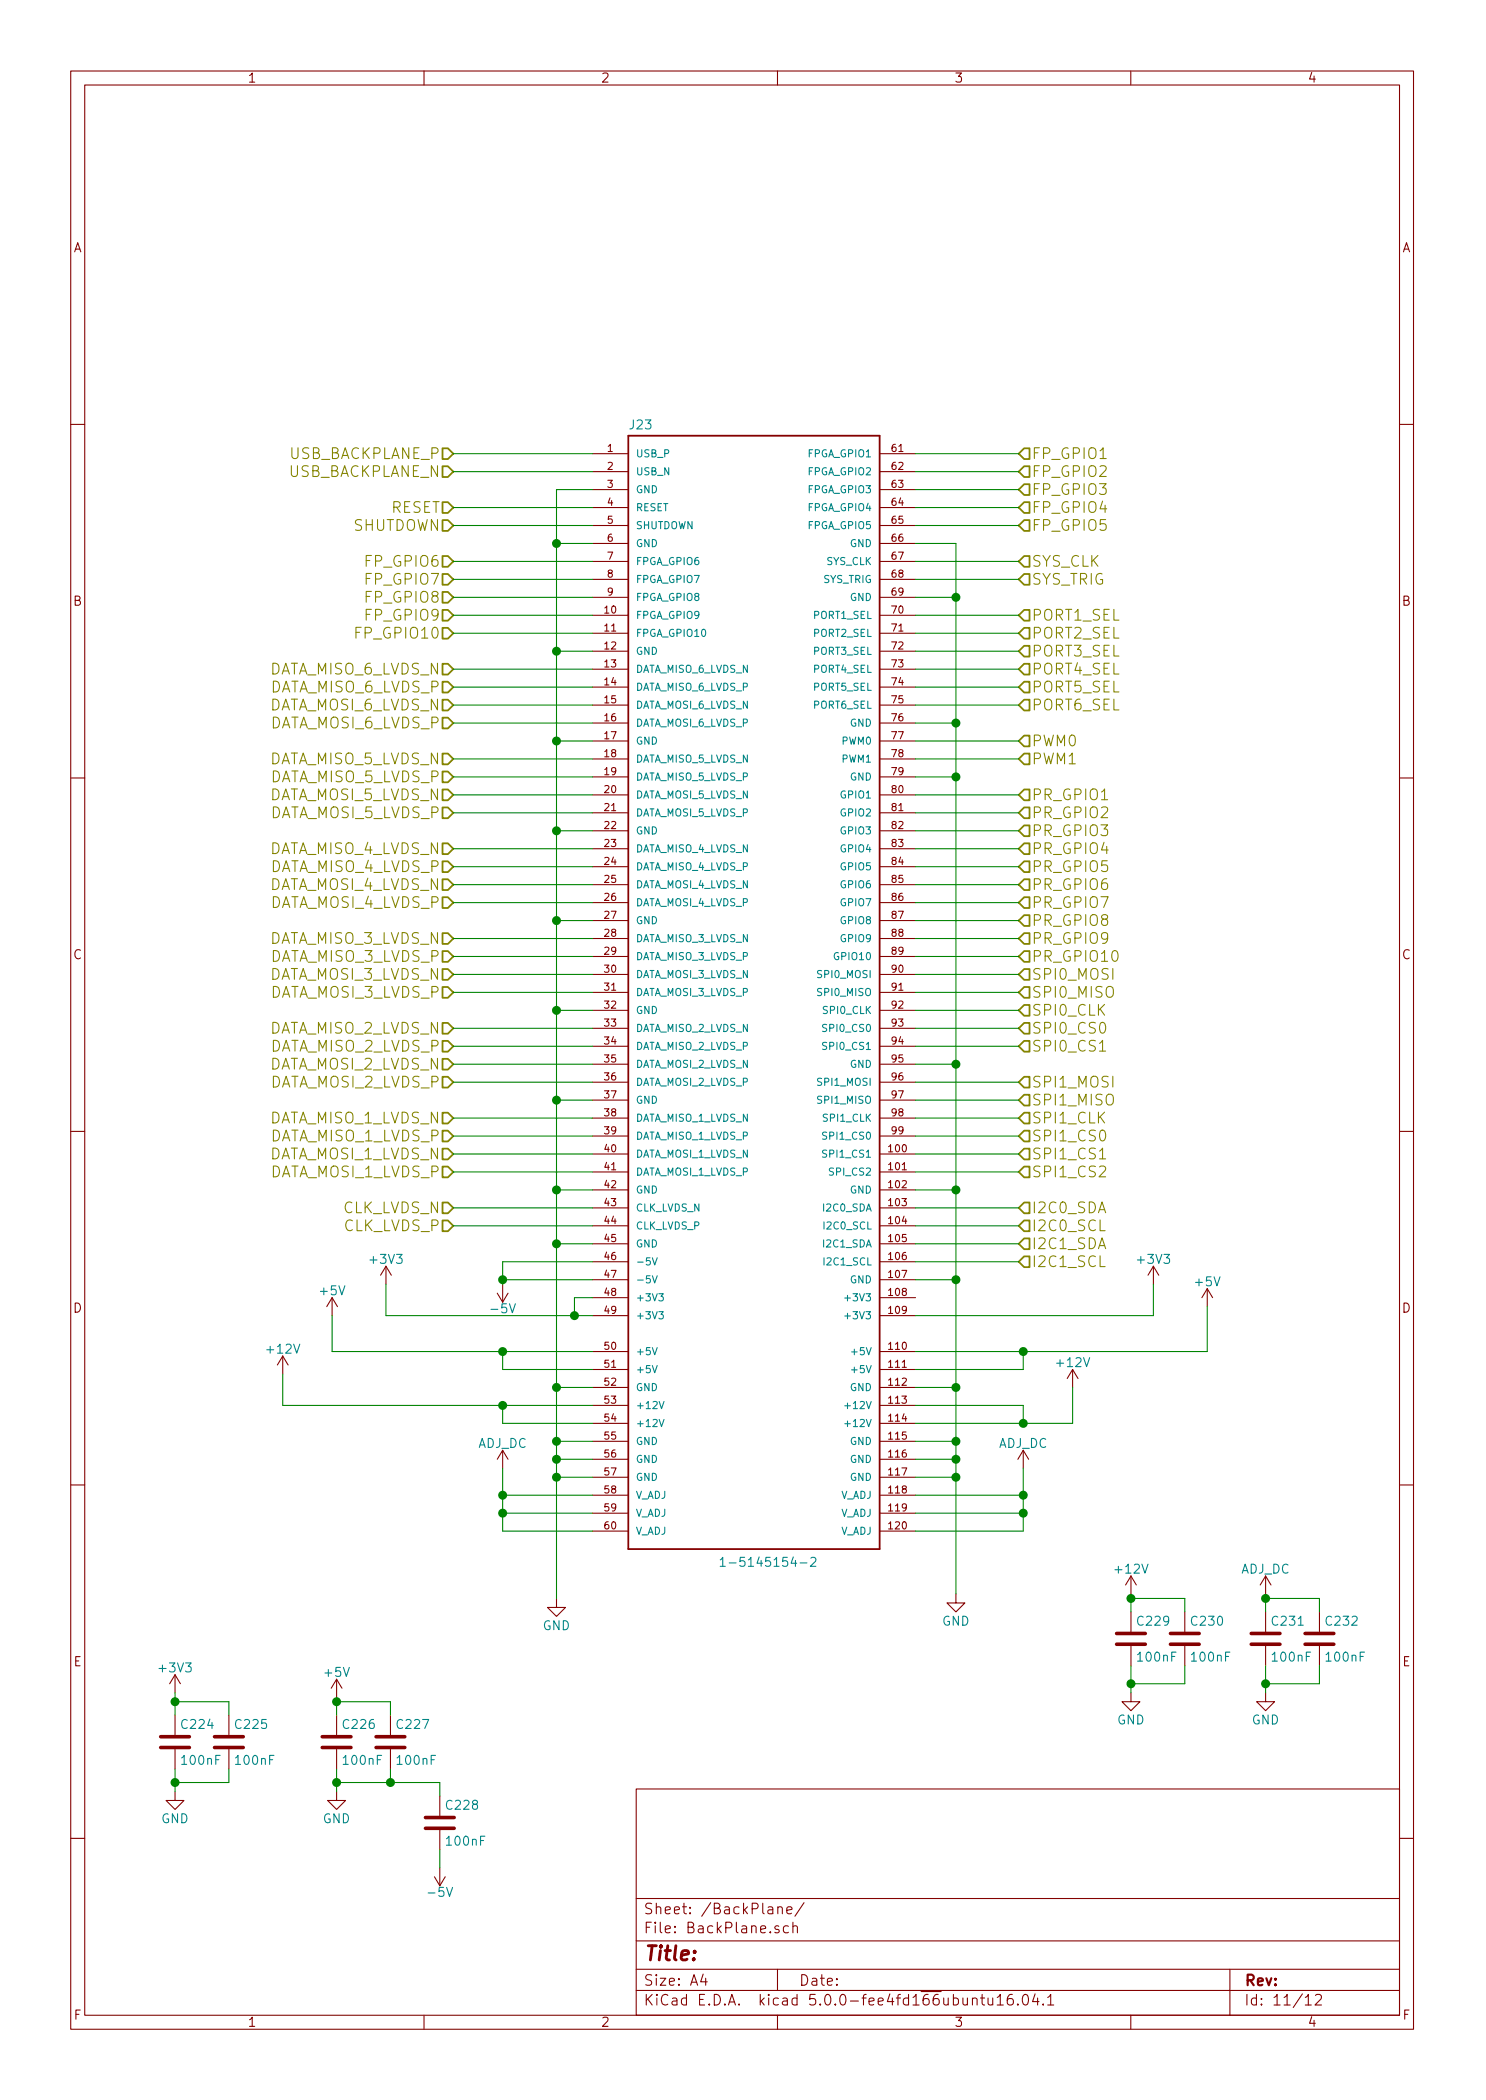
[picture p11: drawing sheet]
<svg xmlns="http://www.w3.org/2000/svg" width="210mm" height="297mm" viewBox="0 0 210 297" stroke-linecap="round" stroke-linejoin="round" font-family="sans-serif">
<g fill="none" stroke="#840000" stroke-width=".15">
<path d="M10 10h190v277h-190zM12 12h186v273.1h-186zM60 10v2M110 10v2M160 10v2M10 60h2M83.8 64.2h5.1M83.8 66.7h5.1M83.8 69.3h5.1M83.8 71.8h5.1M83.8 74.3h5.1M83.8 76.9h5.1"/>
<path d="M83.8 79.4h5.1M124.5 64.2h5M124.5 66.7h5M124.5 69.3h5M124.5 71.8h5M124.5 74.3h5M124.5 76.9h5M124.5 79.4h5M198 60h2M83.8 82h5.1M83.8 84.5h5.1M83.8 87h5.1"/>
<path d="M83.8 89.6h5.1M83.8 92.1h5.1M83.8 94.7h5.1M83.8 97.2h5.1M83.8 99.7h5.1M124.5 82h5M124.5 84.5h5M124.5 87h5M124.5 89.6h5M124.5 92.1h5M124.5 94.7h5M124.5 97.2h5"/>
<path d="M124.5 99.7h5M10 110h2M83.8 112.4h5.1M83.8 115h5.1M83.8 117.5h5.1M83.8 102.3h5.1M83.8 104.8h5.1M83.8 107.4h5.1M83.8 109.9h5.1M124.5 112.4h5M124.5 115h5M124.5 117.5h5"/>
<path d="M124.5 102.3h5M124.5 104.8h5M124.5 107.4h5M124.5 109.9h5M198 110h2M83.8 137.8h5.1M83.8 120.1h5.1M83.8 122.6h5.1M83.8 125.1h5.1M83.8 127.7h5.1M83.8 130.2h5.1M83.8 132.8h5.1"/>
<path d="M83.8 135.3h5.1M124.5 137.8h5M124.5 120.1h5M124.5 122.6h5M124.5 125.1h5M124.5 127.7h5M124.5 130.2h5M124.5 132.8h5M124.5 135.3h5M83.8 140.4h5.1M83.8 142.9h5.1M83.8 145.5h5.1"/>
<path d="M83.8 148h5.1M83.8 150.5h5.1M83.8 153.1h5.1M83.8 155.6h5.1M83.8 158.2h5.1M124.5 140.4h5M124.5 142.9h5M124.5 145.5h5M124.5 148h5M124.5 150.5h5M124.5 153.1h5M124.5 155.6h5"/>
<path d="M124.5 158.2h5M10 160h2M54.6 179.1l-.8 1.3M54.6 179.1v2.5M54.6 179.1l.8 1.3M83.8 163.2h5.1M83.8 165.8h5.1M83.8 168.3h5.1M83.8 170.9h5.1M83.8 173.4h5.1M83.8 175.9h5.1M83.8 178.5h5.1"/>
<path d="M83.8 160.7h5.1M124.5 163.2h5M124.5 165.8h5M124.5 168.3h5M124.5 170.9h5M124.5 173.4h5M124.5 175.9h5M124.5 178.5h5M124.5 160.7h5M163.2 179.1l-.8 1.3M163.2 179.1v2.5M163.2 179.1l.8 1.3"/>
<path d="M198 160h2M40 191.8l-.8 1.3M40 191.8v2.5M40 191.8l.8 1.3M47 183.6l-.8 1.2M47 183.6v2.5M47 183.6l.8 1.2M70.4 182.9l.7 1.3M71.1 181.6v2.6M71.9 182.9l-.8 1.3M83.8 191.2h5.1M83.8 193.7h5.1"/>
<path d="M83.8 196.3h5.1M83.8 198.8h5.1M83.8 181h5.1M83.8 183.6h5.1M83.8 186.1h5.1M124.5 191.2h5M124.5 193.7h5M124.5 196.3h5M124.5 198.8h5M124.5 181h5M124.5 183.6h5M124.5 186.1h5"/>
<path d="M151.8 193.7l-.8 1.3M151.8 193.7v2.6M151.8 193.7l.7 1.3M170.8 182.3l-.7 1.3M170.8 182.3v2.5M170.8 182.3l.8 1.3M10 210h2M71.1 205.1l-.7 1.3M71.1 205.1v2.6M71.1 205.1l.8 1.3M83.8 216.6h5.1M83.8 201.3h5.1"/>
<path d="M83.8 203.9h5.1M83.8 206.4h5.1M83.8 209h5.1M83.8 211.5h5.1M83.8 214h5.1M124.5 216.6h5M124.5 201.3h5M124.5 203.9h5M124.5 206.4h5M124.5 209h5M124.5 211.5h5M124.5 214h5"/>
<path d="M144.8 205.1l-.8 1.3M144.8 205.1v2.6M144.8 205.1l.7 1.3M198 210h2M24.8 236.9l-.8 1.3M24.8 236.9v2.5M24.8 236.9l.7 1.3M47.6 237.5l-.7 1.3M47.6 237.5v2.6M47.6 237.5l.8 1.3M78.7 226.1v1.3h1.3l-1.3 1.2-1.2-1.2h1.2M135.3 225.5v1.2h1.2l-1.2 1.3-1.3-1.3h1.3"/>
<path d="M160 239.4v1.3h1.3l-1.3 1.3-1.3-1.3h1.3M160 222.9l-.7 1.3M160 222.9v2.6M160 228v2.8M160 232.8v2.8M160 222.9l.8 1.3M167.6 228v2.8M167.6 232.8v2.8M179.1 239.4v1.3h1.2l-1.2 1.3-1.3-1.3h1.3M179.1 222.9l-.8 1.3M179.1 222.9v2.6M179.1 228v2.8"/>
<path d="M179.1 232.8v2.8M179.1 222.9l.7 1.3M186.7 228v2.8M186.7 232.8v2.8M24.8 253.4v1.3h1.2l-1.2 1.2-1.3-1.2h1.3M24.8 242.6v2.8M24.8 247.4v2.8M32.4 242.6v2.8M32.4 247.4v2.8M47.6 253.4v1.3h1.3l-1.3 1.2-1.2-1.2h1.2M47.6 242.6v2.8M47.6 247.4v2.8"/>
<path d="M55.2 242.6v2.8M55.2 247.4v2.8M62.2 254v2.8M62.2 258.9v2.8M90 253h108v32.1h-108zM10 260h2M61.5 265.5l.7 1.2M62.2 264.2v2.5M63 265.5l-.8 1.2M90 278.5h108M90 274.5h108M90 268.5h108"/>
<path d="M99.5 279.2l-.4 1.1h1M99.8 279.8v1M110 278.5v3M110.1 269.8a.38 .38 0 0 1 .6 .1v.8M110.1 269.7v1M110.2 272.5l-.4-.1-.2 .3a.48 .48 0 0 0 .6 .3l.1 .1-.1 .2-.1 .1-.5-.1M111.3 270.2l.8-.1-.1-.3-.4-.1-.3 .2 .1 .7 .2 .1 .4-.1M111.6 272.5a.48 .48 0 0 0-.7 0l-.1 .2 .1 .6a.48 .48 0 0 0 .7 0M112.2 272.5a.39 .39 0 0 1 .6 .1v.8M112.2 271.9v1.5M113.8 269.1l-1.3 2M174 278.5v6.6"/>
<path d="M198 260h2M60 285.1v1.9M90 281.5h108M110 285.1v1.9M137.6 282.7a.41 .41 0 0 1 .7 .1v.8M138.7 282.6h.6M139 282.1v1.3l.2 .2h.1M139.8 282.6v.8a.39 .39 0 0 0 .7 .1M140.5 282.6v1M141.1 282.5l.4-.4v1.5M141.1 283.6h.9M143.2 282.1a.59 .59 0 0 0-.7 .6l.1 .8 .2 .1h.3l.2-.1 .1-.5-.2-.3h-.4l-.3 .3"/>
<path d="M144 283.5h.1l-.1 .1-.1-.1h.1v.1M144.8 282.3a.35 .35 0 0 1 .4-.2 .35 .35 0 0 1 .2 .3 .78 .78 0 0 1-.4 1.2 .87 .87 0 0 1-.2-1.3zM146.5 282l-.4 1.1h.9M146.8 282.6v1M147.6 283.5v.1l-.1-.1h.1v.1M148.2 282.5l.5-.4v1.5M148.2 283.6h.9M160 285.1v1.9M184.7 282.5l.3-.2 .1-.2v1.5M184.7 283.6h.8M186.1 282.3l.2-.2h.4a.41 .41 0 0 1 .2 .6l-.8 .9h.9"/>
</g>
<path d="M88.9 61.6h35.6v157.5h-35.6z" fill="none" stroke="#840000" stroke-width=".25"/>
<g fill="none" stroke="#008484" stroke-width=".15">
<path d="M117 144.9l-.6 .1v.3l.5 .2 .1 .2-.2 .2h-.4M117 147.5h-.6v.3l.5 .2 .1 .2-.2 .2h-.4M92.3 177.9l.3 1 .4-1M117 160.2h-.6v.3l.5 .2 .1 .2-.2 .2h-.4M117 162.7h-.6v.4l.5 .1 .1 .3-.2 .2-.4-.1M92.3 190.6l.3 1 .4-1M92.3 193.2l.3 1 .4-1M92.3 180.5l.3 1 .4-1M93.2 183h.7l-.4 .4 .4 .2-.1 .3-.2 .1-.4-.1M93.2 185.5h.7l-.4 .4 .4 .2-.1 .3-.2 .1-.4-.1M93.3 198.2l.3 1 .4-1M119.5 198.8h.8"/>
<path d="M119.5 183.6h.8M119.5 186.1h.8M93.3 200.8l.3 1 .4-1M119.5 201.4h.8M101.9 220.6l.4-.3v1.3M101.9 221.6h.7M103.2 221.1h.9M114.7 220.4l.2-.1h.3l.2 .1v.2v.2l-.7 .8h.7"/>
</g>
<g fill="none" stroke="#848400" stroke-width=".25">
<path d="M62.6 63.4h.8l.7 .8-.7 .7h-.8zM62.6 65.9h.8l.7 .8-.7 .8h-.8zM62.6 71h.8l.7 .8-.7 .8h-.8zM62.6 73.6h.8l.7 .7-.7 .8h-.8zM62.6 78.6h.8l.7 .8-.7 .8h-.8zM144.9 63.4h.8v1.5h-.8l-.8-.7zM144.9 65.9h.8v1.6h-.8l-.8-.8zM144.9 68.5h.8v1.5h-.8l-.8-.7zM144.9 71h.8v1.6h-.8l-.8-.8zM144.9 73.6h.8v1.5h-.8l-.8-.8zM144.9 78.6h.8v1.6h-.8l-.8-.8zM62.6 81.2h.8l.7 .8-.7 .7h-.8z"/>
<path d="M62.6 83.7h.8l.7 .8-.7 .8h-.8zM62.6 86.3h.8l.7 .7-.7 .8h-.8zM62.6 88.8h.8l.7 .8-.7 .7h-.8zM62.6 93.9h.8l.7 .8-.7 .7h-.8zM62.6 96.4h.8l.7 .8-.7 .8h-.8zM62.6 99h.8l.7 .7-.7 .8h-.8zM144.9 81.2h.8v1.5h-.8l-.8-.7zM144.9 86.3h.8v1.5h-.8l-.8-.8zM144.9 88.8h.8v1.5h-.8l-.8-.7zM144.9 91.3h.8v1.6h-.8l-.8-.8zM144.9 93.9h.8v1.5h-.8l-.8-.7zM144.9 96.4h.8v1.6h-.8l-.8-.8z"/>
<path d="M144.9 99h.8v1.5h-.8l-.8-.8zM62.6 101.5h.8l.7 .8-.7 .7h-.8zM62.6 106.6h.8l.7 .8-.7 .7h-.8zM62.6 109.1h.8l.7 .8-.7 .8h-.8zM62.6 111.7h.8l.7 .7-.7 .8h-.8zM62.6 114.2h.8l.7 .8-.7 .7h-.8zM62.6 119.3h.8l.7 .8-.7 .7h-.8zM144.9 104h.8v1.6h-.8l-.8-.8zM144.9 106.6h.8v1.5h-.8l-.8-.7zM144.9 111.7h.8v1.5h-.8l-.8-.8zM144.9 114.2h.8v1.5h-.8l-.8-.7zM144.9 116.7h.8v1.6h-.8l-.8-.8z"/>
<path d="M144.9 119.3h.8v1.5h-.8l-.8-.7zM62.6 121.8h.8l.7 .8-.7 .8h-.8zM62.6 124.4h.8l.7 .7-.7 .8h-.8zM62.6 126.9h.8l.7 .8-.7 .7h-.8zM62.6 132h.8l.7 .8-.7 .7h-.8zM62.6 134.5h.8l.7 .8-.7 .8h-.8zM62.6 137.1h.8l.7 .7-.7 .8h-.8zM62.6 139.6h.8l.7 .8-.7 .7h-.8zM144.9 137.1h.8v1.5h-.8l-.8-.8zM144.9 139.6h.8v1.5h-.8l-.8-.7zM144.9 121.8h.8v1.6h-.8l-.8-.8zM144.9 124.4h.8v1.5h-.8l-.8-.8z"/>
<path d="M144.9 126.9h.8v1.5h-.8l-.8-.7zM144.9 129.4h.8v1.6h-.8l-.8-.8zM144.9 132h.8v1.5h-.8l-.8-.7zM144.9 134.5h.8v1.6h-.8l-.8-.8zM62.6 144.7h.8l.7 .8-.7 .7h-.8zM62.6 147.2h.8l.7 .8-.7 .8h-.8zM62.6 149.8h.8l.7 .7-.7 .8h-.8zM62.6 152.3h.8l.7 .8-.7 .7h-.8zM62.6 157.4h.8l.7 .8-.7 .7h-.8zM62.6 159.9h.8l.7 .8-.7 .8h-.8zM144.9 142.1h.8v1.6h-.8l-.8-.8zM144.9 144.7h.8v1.5h-.8l-.8-.7z"/>
<path d="M144.9 147.2h.8v1.6h-.8l-.8-.8zM144.9 152.3h.8v1.5h-.8l-.8-.7zM144.9 154.8h.8v1.6h-.8l-.8-.8zM144.9 157.4h.8v1.5h-.8l-.8-.7zM144.9 159.9h.8v1.6h-.8l-.8-.8zM62.6 170.1h.8l.7 .8-.7 .7h-.8zM62.6 172.6h.8l.7 .8-.7 .8h-.8zM62.6 162.5h.8l.7 .7-.7 .8h-.8zM62.6 165h.8l.7 .8-.7 .7h-.8zM144.9 162.5h.8v1.5h-.8l-.8-.8zM144.9 165h.8v1.5h-.8l-.8-.7zM144.9 170.1h.8v1.5h-.8l-.8-.7z"/>
<path d="M144.9 172.6h.8v1.6h-.8l-.8-.8zM144.9 175.2h.8v1.5h-.8l-.8-.8zM144.9 177.7h.8v1.5h-.8l-.8-.7z"/>
</g>
<g fill="none" stroke="#008400" stroke-width=".15">
<path d="M64.1 64.2h19.7M64.1 66.7h19.7M64.1 71.8h19.7M64.1 74.3h19.7M64.1 79.4h19.7M78.7 76.9h5.1M83.8 69.3h-5.1v156.8M129.5 69.3h14.6M129.5 76.9h5.8v148.6M129.5 64.2h14.6M129.5 66.7h14.6M129.5 71.8h14.6"/>
<path d="M129.5 74.3h14.6M129.5 79.4h14.6M64.1 84.5h19.7M64.1 82h19.7M64.1 87h19.7M64.1 89.6h19.7M64.1 94.7h19.7M64.1 97.2h19.7M64.1 99.7h19.7M78.7 92.1h5.1M129.5 92.1h14.6M129.5 84.5h5.8"/>
<path d="M129.5 82h14.6M129.5 87h14.6M129.5 89.6h14.6M129.5 94.7h14.6M129.5 97.2h14.6M129.5 99.7h14.6M64.1 102.3h19.7M64.1 109.9h19.7M64.1 107.4h19.7M64.1 112.4h19.7M64.1 115h19.7M78.7 104.8h5.1"/>
<path d="M78.7 117.5h5.1M129.5 104.8h14.6M129.5 117.5h14.6M129.5 102.3h5.8M129.5 109.9h5.8M129.5 107.4h14.6M129.5 112.4h14.6M129.5 115h14.6M64.1 120.1h19.7M64.1 122.6h19.7M64.1 125.1h19.7M64.1 127.7h19.7"/>
<path d="M64.1 132.8h19.7M64.1 135.3h19.7M64.1 137.8h19.7M78.7 130.2h5.1M129.5 130.2h14.6M129.5 120.1h14.6M129.5 122.6h14.6M129.5 125.1h14.6M129.5 127.7h14.6M129.5 132.8h14.6M129.5 135.3h14.6M129.5 137.8h14.6"/>
<path d="M64.1 150.5h19.7M64.1 140.4h19.7M64.1 145.5h19.7M64.1 148h19.7M64.1 153.1h19.7M64.1 158.2h19.7M78.7 142.9h5.1M78.7 155.6h5.1M129.5 142.9h14.6M129.5 155.6h14.6M129.5 150.5h5.8M129.5 140.4h14.6"/>
<path d="M129.5 145.5h14.6M129.5 148h14.6M129.5 153.1h14.6M129.5 158.2h14.6M64.1 160.7h19.7M64.1 163.2h19.7M64.1 165.8h19.7M64.1 170.9h19.7M64.1 173.4h19.7M78.7 168.3h5.1M78.7 175.9h5.1M83.8 178.5h-12.7v3.1"/>
<path d="M129.5 168.3h5.8M129.5 175.9h14.6M129.5 160.7h14.6M129.5 163.2h14.6M129.5 165.8h14.6M129.5 170.9h14.6M129.5 173.4h14.6M129.5 178.5h14.6M40 194.3v4.5h43.8M47 186.1v5.1h36.8M54.6 181.6v4.5h29.2M71.1 181h12.7"/>
<path d="M71.1 191.2v2.5h12.7M71.1 198.8v2.5h12.7M78.7 196.3h5.1M83.8 183.6h-2.5v2.5M129.5 196.3h5.8M129.5 181h5.8M129.5 198.8h15.3v2.5M144.8 191.2v2.5h-15.3M151.8 196.3v5h-22.3M163.2 181.6v4.5h-33.7M170.8 184.8v6.4h-41.3M71.1 207.7v8.9h12.7"/>
<path d="M71.1 214h12.7M71.1 211.5h12.7M78.7 203.9h5.1M78.7 206.4h5.1M78.7 209h5.1M129.5 203.9h5.8M129.5 206.4h5.8M129.5 209h5.8M129.5 214h15.3M129.5 211.5h15.3M144.8 207.7v8.9h-15.3M24.8 239.4v3.2"/>
<path d="M160 225.5v2.5M160 235.6v3.8M160 226.1h7.6v1.9M167.6 235.6v2.6h-7.6M179.1 226.1h7.6v1.9M179.1 225.5v2.5M179.1 235.6v3.8M186.7 235.6v2.6h-7.6M24.8 250.2v3.2M24.8 240.7h7.6v1.9M32.4 250.2v1.9h-7.6M47.6 252.1h14.6v1.9"/>
<path d="M47.6 240.7h7.6v1.9M47.6 240.1v2.5M47.6 250.2v3.2M55.2 250.2v1.9M62.2 261.7v2.5"/>
</g>
<g fill="#008400" stroke="#008400" stroke-width=".25">
<circle cx="78.7" cy="76.9" r=".51"/>
<circle cx="78.7" cy="92.1" r=".51"/>
<circle cx="78.7" cy="104.8" r=".51"/>
<circle cx="78.7" cy="117.5" r=".51"/>
<circle cx="78.7" cy="130.2" r=".51"/>
<circle cx="78.7" cy="142.9" r=".51"/>
<circle cx="78.7" cy="155.6" r=".51"/>
<circle cx="78.7" cy="168.3" r=".51"/>
<circle cx="78.7" cy="175.9" r=".51"/>
<circle cx="78.7" cy="196.3" r=".51"/>
<circle cx="78.7" cy="203.9" r=".51"/>
<circle cx="78.7" cy="206.4" r=".51"/>
<circle cx="78.7" cy="209" r=".51"/>
<circle cx="135.3" cy="84.5" r=".51"/>
<circle cx="135.3" cy="102.3" r=".51"/>
<circle cx="135.3" cy="109.9" r=".51"/>
<circle cx="135.3" cy="150.5" r=".51"/>
<circle cx="135.3" cy="168.3" r=".51"/>
<circle cx="135.3" cy="181" r=".51"/>
<circle cx="135.3" cy="203.9" r=".51"/>
<circle cx="135.3" cy="206.4" r=".51"/>
<circle cx="135.3" cy="209" r=".51"/>
<circle cx="135.3" cy="196.3" r=".51"/>
<circle cx="71.1" cy="214" r=".51"/>
<circle cx="71.1" cy="211.5" r=".51"/>
<circle cx="144.8" cy="211.5" r=".51"/>
<circle cx="144.8" cy="214" r=".51"/>
<circle cx="71.1" cy="181" r=".51"/>
<circle cx="81.3" cy="186.1" r=".51"/>
<circle cx="71.1" cy="191.2" r=".51"/>
<circle cx="71.1" cy="198.8" r=".51"/>
<circle cx="144.8" cy="191.2" r=".51"/>
<circle cx="144.8" cy="201.3" r=".51"/>
<circle cx="24.8" cy="252.1" r=".51"/>
<circle cx="24.8" cy="240.7" r=".51"/>
<circle cx="47.6" cy="240.7" r=".51"/>
<circle cx="47.6" cy="252.1" r=".51"/>
<circle cx="55.2" cy="252.1" r=".51"/>
<circle cx="160" cy="238.2" r=".51"/>
<circle cx="160" cy="226.1" r=".51"/>
<circle cx="179.1" cy="226.1" r=".51"/>
<circle cx="179.1" cy="238.2" r=".51"/>
</g>
<path d="M155.6 148.7h.8M155.6 163.9h.8" fill="none" stroke="#848400" stroke-width=".15"/>
<g fill="none" stroke="#840000" stroke-width=".51">
<path d="M158 232.6h4.1M158 231h4.1M165.6 232.6h4.1M165.6 231h4.1M177 232.6h4.1M177 231h4.1M184.7 232.6h4M184.7 231h4M22.7 247.2h4.1M22.7 245.7h4.1M30.4 247.2h4M30.4 245.7h4"/>
<path d="M45.6 247.2h4.1M45.6 245.7h4.1M53.2 247.2h4.1M53.2 245.7h4.1M60.2 258.6h4.1M60.2 257.1h4.1"/>
</g>
<text font-size="2.8" fill="#840000" x="91" y="277.3">Title:</text>
<g font-size="2.1" fill="#848400">
<text x="40.8" y="64.9">USB_BACKPLANE_P</text>
<text x="145.9" y="64.9">FP_GPIO1</text>
<text x="40.7" y="67.5">USB_BACKPLANE_N</text>
<text x="145.9" y="67.5">FP_GPIO2</text>
<text x="145.9" y="70">FP_GPIO3</text>
<text x="49.9" y="75.1">SHUTDOWN</text>
<text x="55.3" y="72.6">RESET</text>
<text x="145.9" y="72.6">FP_GPIO4</text>
<text x="145.9" y="75.1">FP_GPIO5</text>
<text x="52" y="80.2">FP_GPIO6</text>
<text x="52" y="82.7">FP_GPIO7</text>
<text x="145.9" y="80.2">SYS_CLK</text>
<text x="145.9" y="82.7">SYS_TRIG</text>
<text x="52" y="85.3">FP_GPIO8</text>
<text x="52" y="87.8">FP_GPIO9</text>
<text x="145.9" y="87.8">PORT1_SEL</text>
<text x="37.9" y="95.4">DATA_MISO_6_LVDS_N</text>
<text x="50.8" y="90.3">FP_GPIO10</text>
<text x="145.9" y="90.3">PORT2_SEL</text>
<text x="145.9" y="92.9">PORT3_SEL</text>
<text x="145.9" y="95.4">PORT4_SEL</text>
<text x="37.9" y="100.5">DATA_MOSI_6_LVDS_N</text>
<text x="38" y="98">DATA_MISO_6_LVDS_P</text>
<text x="145.9" y="98">PORT5_SEL</text>
<text x="145.9" y="100.5">PORT6_SEL</text>
<text x="38" y="103">DATA_MOSI_6_LVDS_P</text>
<text x="145.9" y="105.6">PWM0</text>
<text x="37.9" y="108.1">DATA_MISO_5_LVDS_N</text>
<text x="37.9" y="113.2">DATA_MOSI_5_LVDS_N</text>
<text x="38" y="110.7">DATA_MISO_5_LVDS_P</text>
<text x="145.9" y="108.1">PWM1</text>
<text x="145.9" y="113.2">PR_GPIO1</text>
<text x="38" y="115.7">DATA_MOSI_5_LVDS_P</text>
<text x="145.9" y="115.7">PR_GPIO2</text>
<text x="145.9" y="118.3">PR_GPIO3</text>
<text x="37.9" y="120.8">DATA_MISO_4_LVDS_N</text>
<text x="37.9" y="125.9">DATA_MOSI_4_LVDS_N</text>
<text x="38" y="123.4">DATA_MISO_4_LVDS_P</text>
<text x="145.9" y="120.8">PR_GPIO4</text>
<text x="145.9" y="123.4">PR_GPIO5</text>
<text x="145.9" y="125.9">PR_GPIO6</text>
<text x="38" y="128.4">DATA_MOSI_4_LVDS_P</text>
<text x="145.9" y="128.4">PR_GPIO7</text>
<text x="145.9" y="131">PR_GPIO8</text>
<text x="37.9" y="133.5">DATA_MISO_3_LVDS_N</text>
<text x="38" y="136.1">DATA_MISO_3_LVDS_P</text>
<text x="145.9" y="133.5">PR_GPIO9</text>
<text x="145.9" y="136.1">PR_GPIO10</text>
<text x="37.9" y="138.6">DATA_MOSI_3_LVDS_N</text>
<text x="38" y="141.1">DATA_MOSI_3_LVDS_P</text>
<text x="145.9" y="138.6">SPI0_MOSI</text>
<text x="145.9" y="141.1">SPI0_MISO</text>
<text x="145.9" y="143.7">SPI0_CLK</text>
<text x="37.9" y="146.2">DATA_MISO_2_LVDS_N</text>
<text x="38" y="148.8">DATA_MISO_2_LVDS_P</text>
<text x="145.9" y="146.2">SPI0_CS0</text>
<text x="145.9" y="148.8">SPI0_CS1</text>
<text x="37.9" y="151.3">DATA_MOSI_2_LVDS_N</text>
<text x="38" y="153.8">DATA_MOSI_2_LVDS_P</text>
<text x="145.9" y="153.8">SPI1_MOSI</text>
<text x="37.9" y="158.9">DATA_MISO_1_LVDS_N</text>
<text x="38" y="161.5">DATA_MISO_1_LVDS_P</text>
<text x="145.9" y="156.4">SPI1_MISO</text>
<text x="145.9" y="158.9">SPI1_CLK</text>
<text x="145.9" y="161.5">SPI1_CS0</text>
<text x="37.9" y="164">DATA_MOSI_1_LVDS_N</text>
<text x="38" y="166.5">DATA_MOSI_1_LVDS_P</text>
<text x="145.9" y="164">SPI1_CS1</text>
<text x="145.9" y="166.5">SPI1_CS2</text>
<text x="48.4" y="171.6">CLK_LVDS_N</text>
<text x="145.9" y="171.6">I2C0_SDA</text>
<text x="48.6" y="174.2">CLK_LVDS_P</text>
<text x="145.9" y="174.2">I2C0_SCL</text>
<text x="145.9" y="176.7">I2C1_SDA</text>
<text x="145.9" y="179.2">I2C1_SCL</text>
</g>
<g font-size="2.1" fill="#840000">
<text x="91" y="273.5">File: BackPlane.sch</text>
<text x="91" y="270.8">Sheet: /BackPlane/</text>
<text x="91" y="280.9">Size: A4</text>
<text x="113" y="280.9">Date:</text>
<text x="176" y="280.9">Rev:</text>
<text x="91" y="283.7">KiCad E.D.A. kicad 5.0.0-fee4fd166ubuntu16.04.1</text>
<text x="176" y="283.7">Id: 11/12</text>
</g>
<g font-size="1.8" fill="#840000">
<text x="35" y="11.7">1</text>
<text x="85" y="11.7">2</text>
<text x="135" y="11.7">3</text>
<text x="185" y="11.7">4</text>
<text x="10.4" y="35.7">A</text>
<text x="198.4" y="35.7">A</text>
<text x="10.4" y="85.7">B</text>
<text x="198.4" y="85.7">B</text>
<text x="10.4" y="135.7">C</text>
<text x="198.4" y="135.7">C</text>
<text x="10.4" y="185.7">D</text>
<text x="198.4" y="185.7">D</text>
<text x="10.4" y="235.7">E</text>
<text x="198.4" y="235.7">E</text>
<text x="10.5" y="285.7">F</text>
<text x="35" y="286.7">1</text>
<text x="85" y="286.7">2</text>
<text x="135" y="286.7">3</text>
<text x="185" y="286.7">4</text>
<text x="198.5" y="285.7">F</text>
</g>
<g font-size="1.8" fill="#008484">
<text x="89.2" y="60.7">J23</text>
<text x="52.5" y="178.8">+3V3</text>
<text x="161.1" y="178.8">+3V3</text>
<text x="45.4" y="183.2">+5V</text>
<text x="69.7" y="185.8">-5V</text>
<text x="169.2" y="182">+5V</text>
<text x="37.9" y="191.5">+12V</text>
<text x="149.7" y="193.4">+12V</text>
<text x="67.6" y="204.8">ADJ_DC</text>
<text x="141.2" y="204.8">ADJ_DC</text>
<text x="103.7" y="221.6">1-5145154-2</text>
<text x="157.9" y="222.6">+12V</text>
<text x="175.5" y="222.6">ADJ_DC</text>
<text x="76.8" y="230.6">GND</text>
<text x="133.3" y="230">GND</text>
<text x="161.1" y="230">C229</text>
<text x="168.7" y="230">C230</text>
<text x="180.1" y="230">C231</text>
<text x="187.7" y="230">C232</text>
<text x="22.7" y="236.6">+3V3</text>
<text x="46" y="237.2">+5V</text>
<text x="161.1" y="235">100nF</text>
<text x="168.7" y="235">100nF</text>
<text x="180.2" y="235">100nF</text>
<text x="187.8" y="235">100nF</text>
<text x="25.8" y="244.6">C224</text>
<text x="33.4" y="244.6">C225</text>
<text x="48.7" y="244.6">C226</text>
<text x="56.3" y="244.6">C227</text>
<text x="158.1" y="243.9">GND</text>
<text x="177.1" y="243.9">GND</text>
<text x="25.9" y="249.6">100nF</text>
<text x="33.5" y="249.6">100nF</text>
<text x="48.7" y="249.6">100nF</text>
<text x="56.3" y="249.6">100nF</text>
<text x="22.8" y="257.9">GND</text>
<text x="45.7" y="257.9">GND</text>
<text x="63.3" y="256">C228</text>
<text x="63.3" y="261.1">100nF</text>
<text x="60.9" y="268.3">-5V</text>
</g>
<g font-size="1.4" fill="#840000">
<text x="86" y="63.9">1</text>
<text x="126.2" y="63.9">61</text>
<text x="86" y="66.5">2</text>
<text x="86" y="69">3</text>
<text x="86" y="71.5">4</text>
<text x="126.2" y="66.5">62</text>
<text x="126.2" y="69">63</text>
<text x="126.2" y="71.5">64</text>
<text x="86" y="74.1">5</text>
<text x="86" y="76.6">6</text>
<text x="126.2" y="74.1">65</text>
<text x="126.2" y="76.6">66</text>
<text x="86" y="79.2">7</text>
<text x="86" y="81.7">8</text>
<text x="126.2" y="79.2">67</text>
<text x="126.2" y="81.7">68</text>
<text x="85.6" y="86.8">10</text>
<text x="85.6" y="89.3">11</text>
<text x="86" y="84.2">9</text>
<text x="126.2" y="86.8">70</text>
<text x="126.2" y="89.3">71</text>
<text x="126.2" y="84.2">69</text>
<text x="85.6" y="91.9">12</text>
<text x="85.6" y="94.4">13</text>
<text x="126.2" y="91.9">72</text>
<text x="126.2" y="94.4">73</text>
<text x="85.6" y="96.9">14</text>
<text x="85.6" y="99.5">15</text>
<text x="126.2" y="96.9">74</text>
<text x="126.2" y="99.5">75</text>
<text x="85.6" y="102">16</text>
<text x="85.6" y="104.6">17</text>
<text x="85.6" y="107.1">18</text>
<text x="126.2" y="102">76</text>
<text x="126.2" y="104.6">77</text>
<text x="126.2" y="107.1">78</text>
<text x="85.6" y="112.2">20</text>
<text x="85.6" y="109.6">19</text>
<text x="126.2" y="112.2">80</text>
<text x="126.2" y="109.6">79</text>
<text x="85.6" y="114.7">21</text>
<text x="85.6" y="117.3">22</text>
<text x="85.6" y="119.8">23</text>
<text x="126.2" y="114.7">81</text>
<text x="126.2" y="117.3">82</text>
<text x="126.2" y="119.8">83</text>
<text x="85.6" y="122.3">24</text>
<text x="85.6" y="124.9">25</text>
<text x="126.2" y="122.3">84</text>
<text x="126.2" y="124.9">85</text>
<text x="85.6" y="127.4">26</text>
<text x="85.6" y="130">27</text>
<text x="126.2" y="127.4">86</text>
<text x="126.2" y="130">87</text>
<text x="85.6" y="137.6">30</text>
<text x="85.6" y="132.5">28</text>
<text x="85.6" y="135">29</text>
<text x="126.2" y="137.6">90</text>
<text x="126.2" y="132.5">88</text>
<text x="126.2" y="135">89</text>
<text x="85.6" y="140.1">31</text>
<text x="85.6" y="142.7">32</text>
<text x="126.2" y="140.1">91</text>
<text x="126.2" y="142.7">92</text>
<text x="85.6" y="145.2">33</text>
<text x="85.6" y="147.7">34</text>
<text x="126.2" y="145.2">93</text>
<text x="126.2" y="147.7">94</text>
<text x="85.6" y="150.3">35</text>
<text x="85.6" y="152.8">36</text>
<text x="85.6" y="155.4">37</text>
<text x="126.2" y="150.3">95</text>
<text x="126.2" y="152.8">96</text>
<text x="126.2" y="155.4">97</text>
<text x="85.6" y="157.9">38</text>
<text x="85.6" y="160.4">39</text>
<text x="126.2" y="157.9">98</text>
<text x="126.2" y="160.4">99</text>
<text x="85.6" y="163">40</text>
<text x="85.6" y="165.5">41</text>
<text x="125.8" y="163">100</text>
<text x="125.8" y="165.5">101</text>
<text x="85.6" y="168.1">42</text>
<text x="85.6" y="170.6">43</text>
<text x="85.6" y="173.1">44</text>
<text x="125.8" y="168.1">102</text>
<text x="125.8" y="170.6">103</text>
<text x="125.8" y="173.1">104</text>
<text x="85.6" y="175.7">45</text>
<text x="85.6" y="178.2">46</text>
<text x="125.8" y="175.7">105</text>
<text x="125.8" y="178.2">106</text>
<text x="85.6" y="180.8">47</text>
<text x="85.6" y="183.3">48</text>
<text x="85.6" y="185.8">49</text>
<text x="125.8" y="180.8">107</text>
<text x="125.8" y="183.3">108</text>
<text x="125.8" y="185.8">109</text>
<text x="85.6" y="190.9">50</text>
<text x="125.8" y="190.9">110</text>
<text x="85.6" y="193.5">51</text>
<text x="85.6" y="196">52</text>
<text x="125.8" y="193.5">111</text>
<text x="125.8" y="196">112</text>
<text x="85.6" y="198.5">53</text>
<text x="85.6" y="201.1">54</text>
<text x="85.6" y="203.6">55</text>
<text x="125.8" y="198.5">113</text>
<text x="125.8" y="201.1">114</text>
<text x="125.8" y="203.6">115</text>
<text x="85.6" y="206.2">56</text>
<text x="85.6" y="208.7">57</text>
<text x="125.8" y="206.2">116</text>
<text x="125.8" y="208.7">117</text>
<text x="85.6" y="211.2">58</text>
<text x="85.6" y="213.8">59</text>
<text x="125.8" y="211.2">118</text>
<text x="125.8" y="213.8">119</text>
<text x="85.6" y="216.3">60</text>
<text x="125.8" y="216.3">120</text>
</g>
<g font-size="1.4" fill="#008484">
<text x="89.9" y="64.7">USB_P</text>
<text x="114.4" y="64.7">FPGA_GPIO1</text>
<text x="89.9" y="67.2">USB_N</text>
<text x="89.9" y="69.8">GND</text>
<text x="114.4" y="67.2">FPGA_GPIO2</text>
<text x="114.4" y="69.8">FPGA_GPIO3</text>
<text x="89.9" y="72.3">RESET</text>
<text x="89.9" y="74.8">SHUTDOWN</text>
<text x="89.9" y="77.4">GND</text>
<text x="114.4" y="72.3">FPGA_GPIO4</text>
<text x="114.4" y="74.8">FPGA_GPIO5</text>
<text x="120.3" y="77.4">GND</text>
<text x="89.9" y="79.9">FPGA_GPIO6</text>
<text x="89.9" y="82.5">FPGA_GPIO7</text>
<text x="116.4" y="82.5">SYS_TRIG</text>
<text x="116.9" y="79.9">SYS_CLK</text>
<text x="89.9" y="85">FPGA_GPIO8</text>
<text x="89.9" y="87.5">FPGA_GPIO9</text>
<text x="115.2" y="87.5">PORT1_SEL</text>
<text x="120.3" y="85">GND</text>
<text x="89.9" y="90.1">FPGA_GPIO10</text>
<text x="89.9" y="92.6">GND</text>
<text x="89.9" y="95.2">DATA_MISO_6_LVDS_N</text>
<text x="115.2" y="90.1">PORT2_SEL</text>
<text x="115.2" y="92.6">PORT3_SEL</text>
<text x="115.2" y="95.2">PORT4_SEL</text>
<text x="89.9" y="97.7">DATA_MISO_6_LVDS_P</text>
<text x="89.9" y="100.2">DATA_MOSI_6_LVDS_N</text>
<text x="115.2" y="97.7">PORT5_SEL</text>
<text x="115.2" y="100.2">PORT6_SEL</text>
<text x="89.9" y="102.8">DATA_MOSI_6_LVDS_P</text>
<text x="89.9" y="105.3">GND</text>
<text x="89.9" y="107.9">DATA_MISO_5_LVDS_N</text>
<text x="119.2" y="105.3">PWM0</text>
<text x="119.2" y="107.9">PWM1</text>
<text x="120.3" y="102.8">GND</text>
<text x="89.9" y="112.9">DATA_MOSI_5_LVDS_N</text>
<text x="89.9" y="110.4">DATA_MISO_5_LVDS_P</text>
<text x="119.1" y="112.9">GPIO1</text>
<text x="120.3" y="110.4">GND</text>
<text x="89.9" y="115.5">DATA_MOSI_5_LVDS_P</text>
<text x="89.9" y="118">GND</text>
<text x="119.1" y="115.5">GPIO2</text>
<text x="119.1" y="118">GPIO3</text>
<text x="89.9" y="120.6">DATA_MISO_4_LVDS_N</text>
<text x="89.9" y="123.1">DATA_MISO_4_LVDS_P</text>
<text x="89.9" y="125.6">DATA_MOSI_4_LVDS_N</text>
<text x="119.1" y="120.6">GPIO4</text>
<text x="119.1" y="123.1">GPIO5</text>
<text x="119.1" y="125.6">GPIO6</text>
<text x="89.9" y="128.2">DATA_MOSI_4_LVDS_P</text>
<text x="89.9" y="130.7">GND</text>
<text x="119.1" y="128.2">GPIO7</text>
<text x="119.1" y="130.7">GPIO8</text>
<text x="89.9" y="133.3">DATA_MISO_3_LVDS_N</text>
<text x="89.9" y="135.8">DATA_MISO_3_LVDS_P</text>
<text x="118.3" y="135.8">GPIO10</text>
<text x="119.1" y="133.3">GPIO9</text>
<text x="89.9" y="138.3">DATA_MOSI_3_LVDS_N</text>
<text x="89.9" y="140.9">DATA_MOSI_3_LVDS_P</text>
<text x="89.9" y="143.4">GND</text>
<text x="116" y="138.3">SPI0_MOSI</text>
<text x="116" y="140.9">SPI0_MISO</text>
<text x="116.7" y="143.4">SPI0_CLK</text>
<text x="89.9" y="146">DATA_MISO_2_LVDS_N</text>
<text x="89.9" y="148.5">DATA_MISO_2_LVDS_P</text>
<text x="116.8" y="146">SPI0_CS0</text>
<text x="116.8" y="148.5">SPI0_CS1</text>
<text x="89.9" y="151">DATA_MOSI_2_LVDS_N</text>
<text x="89.9" y="153.6">DATA_MOSI_2_LVDS_P</text>
<text x="116" y="153.6">SPI1_MOSI</text>
<text x="120.3" y="151">GND</text>
<text x="89.9" y="156.1">GND</text>
<text x="89.9" y="158.7">DATA_MISO_1_LVDS_N</text>
<text x="89.9" y="161.2">DATA_MISO_1_LVDS_P</text>
<text x="116" y="156.1">SPI1_MISO</text>
<text x="116.7" y="158.7">SPI1_CLK</text>
<text x="116.8" y="161.2">SPI1_CS0</text>
<text x="89.9" y="163.7">DATA_MOSI_1_LVDS_N</text>
<text x="89.9" y="166.3">DATA_MOSI_1_LVDS_P</text>
<text x="116.8" y="163.7">SPI1_CS1</text>
<text x="117.6" y="166.3">SPI_CS2</text>
<text x="89.9" y="168.8">GND</text>
<text x="89.9" y="171.4">CLK_LVDS_N</text>
<text x="89.9" y="173.9">CLK_LVDS_P</text>
<text x="116.7" y="171.4">I2C0_SDA</text>
<text x="116.8" y="173.9">I2C0_SCL</text>
<text x="120.3" y="168.8">GND</text>
<text x="89.9" y="176.4">GND</text>
<text x="89.9" y="179">-5V</text>
<text x="116.7" y="176.4">I2C1_SDA</text>
<text x="116.8" y="179">I2C1_SCL</text>
<text x="89.9" y="181.5">-5V</text>
<text x="89.9" y="184.1">+3V3</text>
<text x="120.1" y="184.1">+3V3</text>
<text x="120.3" y="181.5">GND</text>
<text x="89.9" y="191.7">+5V</text>
<text x="89.9" y="186.6">+3V3</text>
<text x="120.1" y="186.6">+3V3</text>
<text x="120.9" y="191.7">+5V</text>
<text x="89.9" y="194.2">+5V</text>
<text x="89.9" y="196.8">GND</text>
<text x="120.3" y="196.8">GND</text>
<text x="120.9" y="194.2">+5V</text>
<text x="89.9" y="199.3">+12V</text>
<text x="89.9" y="201.8">+12V</text>
<text x="120.1" y="199.3">+12V</text>
<text x="120.1" y="201.8">+12V</text>
<text x="89.9" y="204.4">GND</text>
<text x="89.9" y="206.9">GND</text>
<text x="89.9" y="209.5">GND</text>
<text x="120.3" y="204.4">GND</text>
<text x="120.3" y="206.9">GND</text>
<text x="120.3" y="209.5">GND</text>
<text x="89.9" y="212">V_ADJ</text>
<text x="89.9" y="214.5">V_ADJ</text>
<text x="118.9" y="212">V_ADJ</text>
<text x="118.9" y="214.5">V_ADJ</text>
<text x="89.9" y="217.1">V_ADJ</text>
<text x="118.9" y="217.1">V_ADJ</text>
</g>
</svg>
